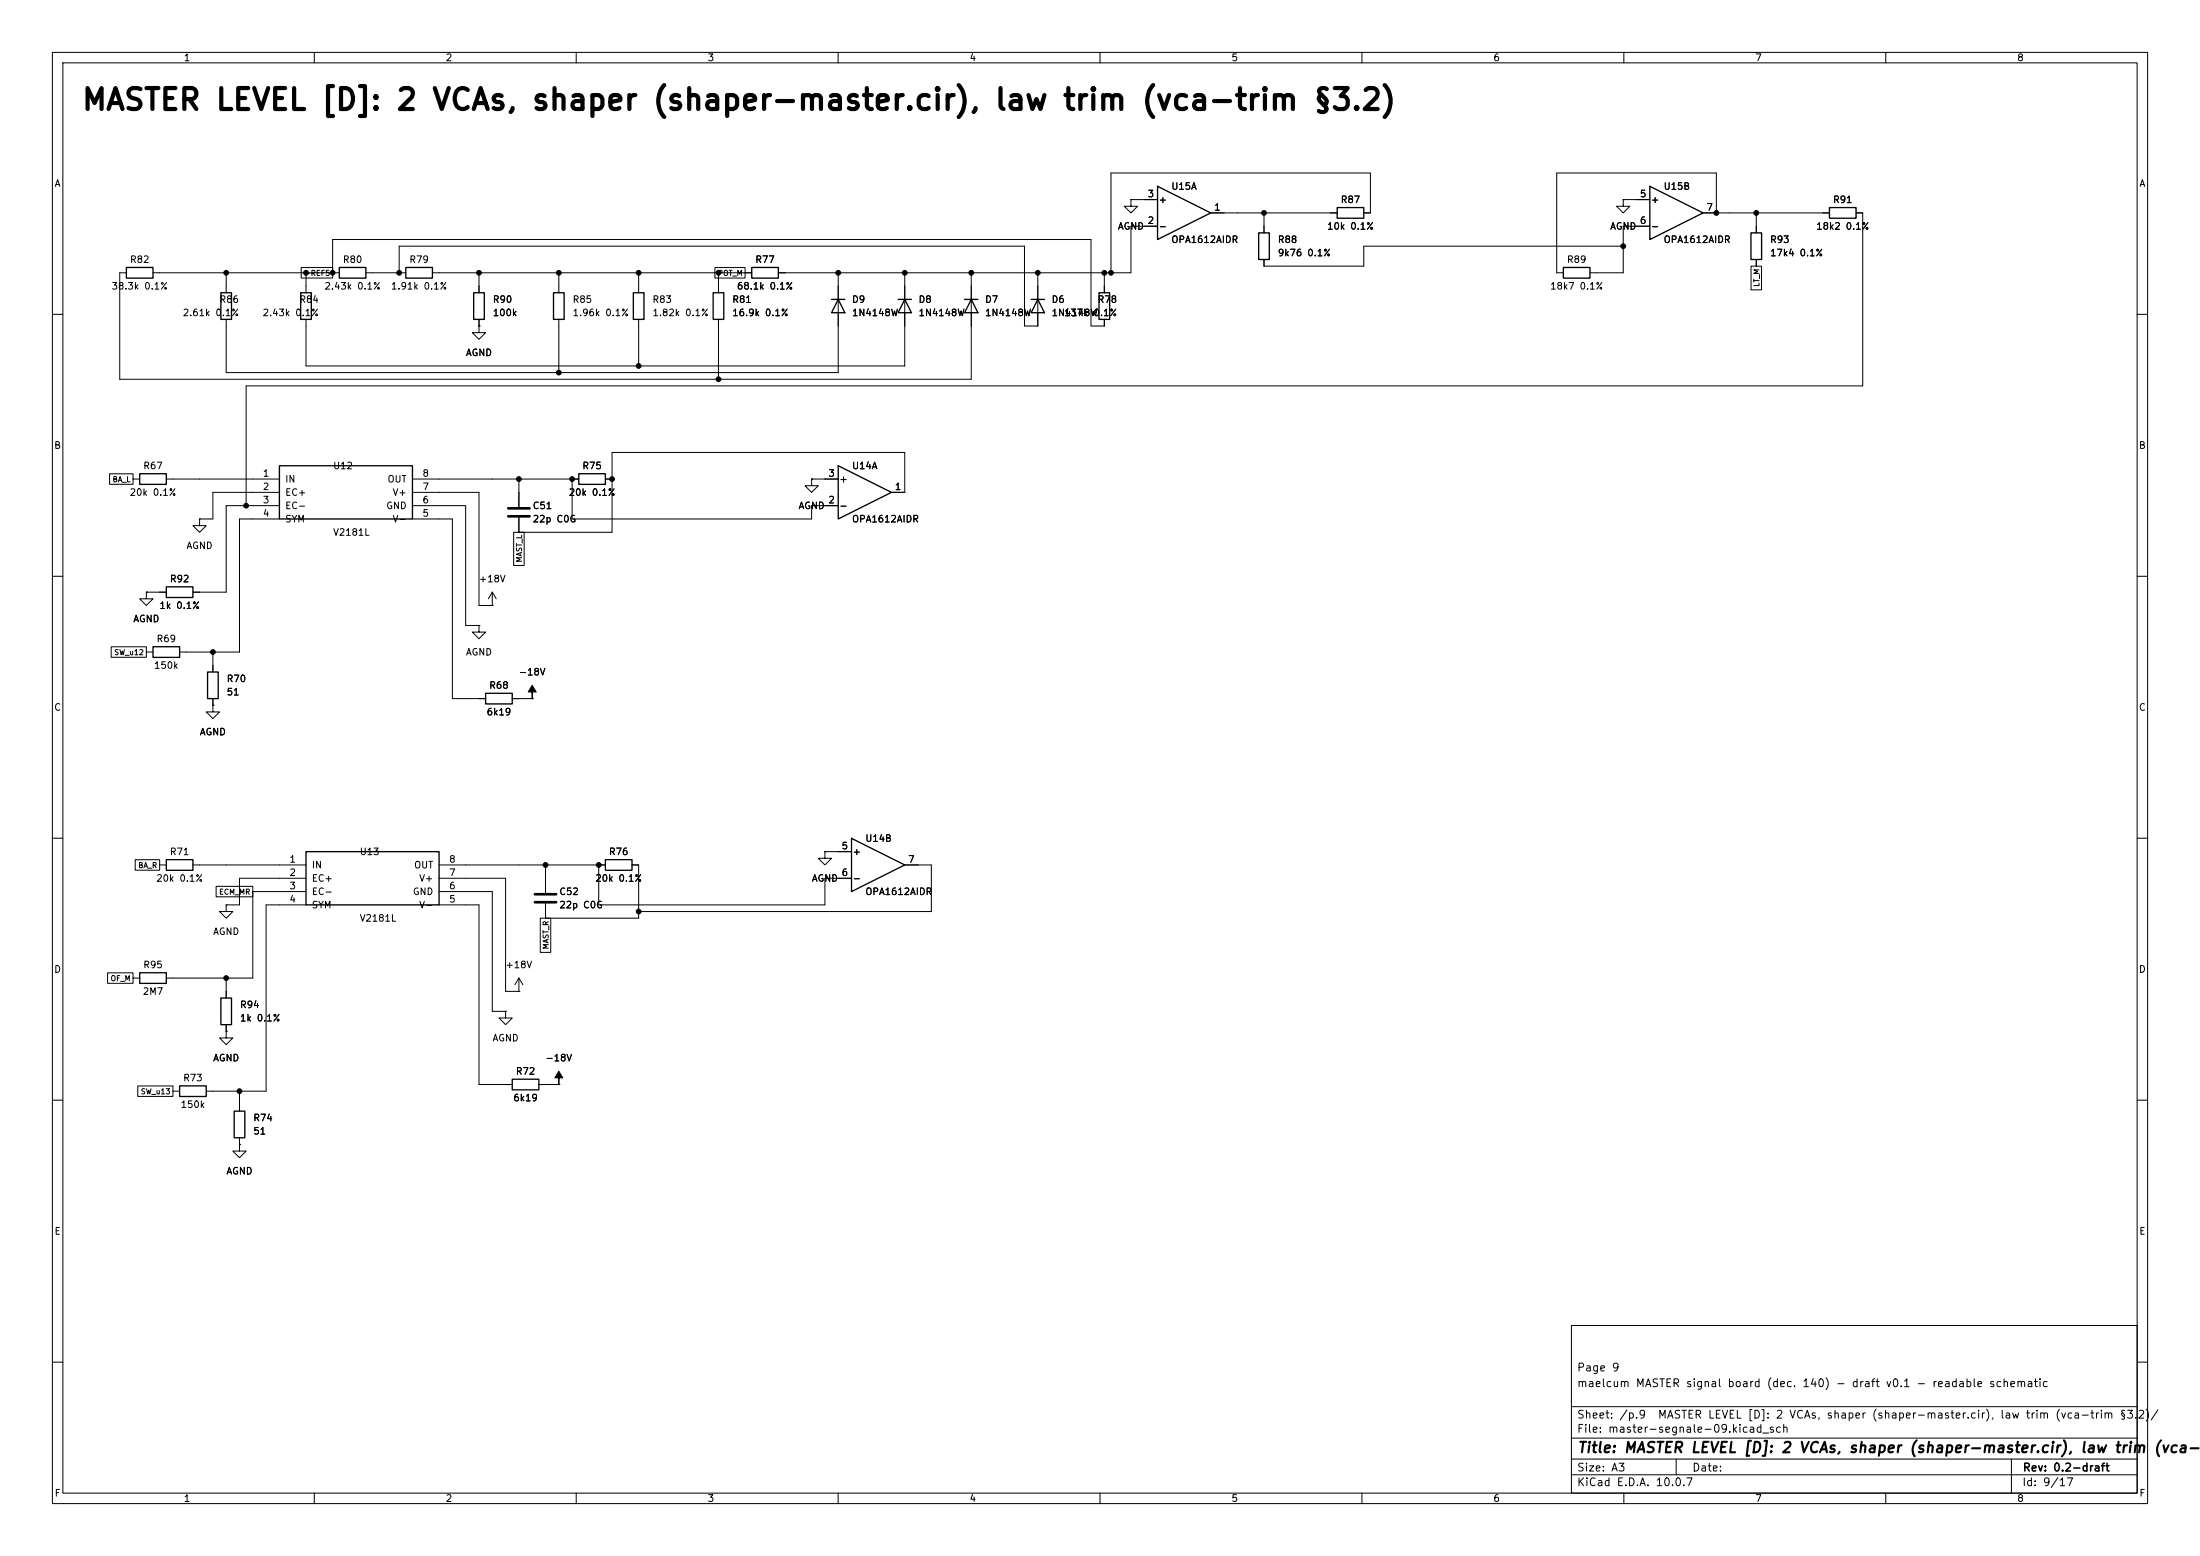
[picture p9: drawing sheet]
<svg xmlns="http://www.w3.org/2000/svg" width="420mm" height="297mm" viewBox="0 0 420 297" stroke-linecap="round" stroke-linejoin="round" font-family="sans-serif">
<g fill="none" stroke="#000" stroke-width=".19">
<path d="M10 10h400v277h-400zM12 12h396v273h-396zM60 10v2M110 10v2M160 10v2M210 10v2M260 10v2M310 10v2M360 10v2M215.9 38.1v1.3h1.3l-1.3 1.2-1.3-1.2h1.3M215.9 38.1h.1M215.9 38.1h5.1"/>
<path d="M309.9 38.1v1.3h1.2l-1.2 1.2-1.3-1.2h1.3M309.9 38.1h.1M309.9 38.1h5.1M24.1 52.1h-1.2v20.3h162.5v-20.3M29.2 52.1h35.6M43.2 52.1v3.8M57.5 51.1h6v2h-6zM58.4 52.1v3.8M63.5 52.1v-6.4h144.8v16.5h2.5v-1.2M69.8 52.1h7.7M76.2 52.1v-5.1h119.4v15.2h2.5v-10.1M82.5 52.1h61"/>
<path d="M91.4 52.1v3.8M106.7 52.1v3.8M121.9 52.1v3.8M136.5 51.1h5.7v2h-5.7zM137.2 52.1v3.8M160 52.1v19h-116.8v-10.1M172.7 52.1v17.8h-114.3v-8.9M210.8 52.1v3.8M221 43.2h-5.1v8.9h-67.3M231.1 40.6h24.2M241.3 40.6v3.9M260.3 40.6h1.3v-7.6h-49.5v19.1"/>
<path d="M309.9 47h-49.6v3.8h-19v-1.3M315 43.2h-5.1v8.9h-6.4M325.1 40.6h24.1M327.7 40.6v-7.6h-30.5v19.1h1.2M334.3 50.8h2v4.5h-2zM335.3 40.6v3.9M335.3 49.5v1.3M354.3 40.6h1.3v33.1h-308.6v22.8M10 60h2M91.4 62.2v1.3h1.3l-1.3 1.3-1.2-1.3h1.2M91.4 62.2h.1M91.4 61v1.2"/>
<path d="M106.7 61v10.1M121.9 61v8.9M137.2 61v11.4M408 60h2M20.9 90.4h4.5v2h-4.5zM25.4 91.4h1.3M31.7 91.4h21.6M38.1 99.1v1.2h1.3l-1.3 1.3-1.3-1.3h1.3M38.1 99.1h.1M53.3 96.5h-10.1v16.5h-6.4M53.3 94h-12.7v5.1h-2.5M53.3 99.1h-7.6v25.4h-11.4"/>
<path d="M78.7 99.1h7.7v34.3h6.3M78.7 94h12.7v21.6h2.6M78.7 96.5h10.2v22.9h2.5M78.7 91.4h31.8M99.1 91.4v5.4M99.1 98.8v2.8M109.2 91.4v7.7h45.7v-2.6h5.1M115.6 91.4h1.2M154.9 91.4v1.3h1.3l-1.3 1.3-1.2-1.3h1.2M154.9 91.4h.1M154.9 91.4h5.1M170.2 94h2.5v-7.6h-55.9v15.2h-17.7"/>
<path d="M10 110h2M27.9 113v1.3h1.3l-1.3 1.3-1.2-1.3h1.2M27.9 113h.1M27.9 113h3.8M91.4 119.4v1.3h1.3l-1.3 1.2-1.2-1.2h1.2M91.4 119.4h.1M94 115.6h.1M94 113l-.8 1.3M94 113l.7 1.3M94 113v2.6M98.1 101.6h2v6.3h-2zM408 110h2"/>
<path d="M21.2 123.5h6.7v2h-6.7zM27.9 124.5h1.3M40.6 134.6v1.3h1.3l-1.3 1.3-1.2-1.3h1.2M40.6 134.6h.1M40.6 124.5v3.8M40.6 133.4v1.2M97.8 133.4h3.8M101.6 133.4h.1M10 160h2M408 160h2M25.8 164.1h4.7v2h-4.7zM30.5 165.1h1.2"/>
<path d="M36.8 165.1h21.6M41.3 169.2h7v2h-7zM43.2 172.7v1.3h1.2l-1.2 1.3-1.3-1.3h1.3M43.2 172.7h.1M48.3 170.2h10.1M48.3 170.2v16.5h-16.6M58.4 167.6h-12.7v5.1h-2.5M58.4 172.7h-7.6v35.6h-11.4M83.8 167.6h12.7v21.6h2.6M83.8 165.1h31.8M83.8 172.7h7.6v34.3h6.4M83.8 170.2h10.2v22.8h2.5"/>
<path d="M103.1 175.3h2v6.5h-2zM104.1 165.1v5.3M104.1 172.5v2.8M114.3 165.1v7.6h43.2v-5.1h5.1M120.6 165.1h1.3v10.2h-17.8M157.5 162.6v1.2h1.2l-1.2 1.3-1.3-1.3h1.3M157.5 162.6h.1M157.5 162.6h5.1M172.7 165.1h5.1v8.9h-55.9M20.5 185.7h4.9v2h-4.9zM25.4 186.7h1.3M43.2 196.9v1.2h1.2l-1.2 1.3-1.3-1.3h1.3"/>
<path d="M43.2 196.9h.1M43.2 186.7v3.8M43.2 195.6v1.3M96.5 193v1.3h1.3l-1.3 1.3-1.3-1.3h1.3M96.5 193h.1M99.1 189.2h.1M99.1 186.7l-.8 1.3M99.1 186.7l.7 1.3M99.1 186.7v2.5M10 210h2M26.3 207.3h6.7v2h-6.7zM33 208.3h1.3"/>
<path d="M45.7 218.4v1.3h1.3l-1.3 1.3-1.3-1.3h1.3M45.7 218.4h.1M45.7 208.3v3.8M45.7 217.2v1.2M102.9 207h3.8M106.7 207h.1M408 210h2M300 253h108v32h-108zM10 260h2M300 278.5h108M300 274.5h108M300 268.5h108"/>
<path d="M320 278.5v3M384 278.5v6.5M408 260h2M60 285v2M110 285v2M160 285v2M210 285v2M260 285v2M300 281.5h108M310 285v2M360 285v2"/>
</g>
<g fill="none" stroke="#000" stroke-width=".25">
<path d="M221 35.6l10.1 5-10.1 5.1zM255.3 39.6h5v2.1h-5zM315 35.6l10.1 5-10.1 5.1zM349.2 39.6h5.1v2.1h-5.1zM24.1 51.1h5.1v2h-5.1zM42.2 55.9h2v5.1h-2zM57.4 55.9h2v5.1h-2zM64.8 51.1h5v2h-5zM77.5 51.1h5v2h-5zM90.4 55.9h2.1v5.1h-2.1zM105.7 55.9h2v5.1h-2zM120.9 55.9h2v5.1h-2z"/>
<path d="M136.1 55.9h2.1v5.1h-2.1zM143.5 51.1h5.1v2h-5.1zM158.7 57.2h2.6M160 57.2l1.3 2.5h-2.6zM171.4 57.2h2.6M172.7 57.2l1.3 2.5h-2.6zM184.1 57.2h2.6M185.4 57.2l1.3 2.5h-2.6zM196.8 57.2h2.6M198.1 57.2l1.3 2.5h-2.6zM209.8 55.9h2v5.1h-2zM240.3 44.5h2v5h-2z"/>
<path d="M298.4 51.1h5.1v2h-5.1zM334.3 44.5h2v5h-2zM26.7 90.4h5v2.1h-5zM53.3 88.9h25.4v10.2h-25.4zM110.5 90.4h5.1v2.1h-5.1zM160 88.9l10.2 5.1-10.2 5.1zM31.7 112h5.1v2h-5.1zM29.2 123.4h5.1v2.1h-5.1zM39.6 128.3h2.1v5.1h-2.1zM92.7 132.3h5.1v2.1h-5.1zM31.7 164.1h5.1v2h-5.1zM58.4 162.6h25.4v10.1h-25.4z"/>
<path d="M115.6 164.1h5v2h-5zM162.6 160l10.1 5.1-10.1 5.1zM26.7 185.7h5v2h-5zM42.2 190.5h2v5.1h-2zM34.3 207.3h5.1v2h-5.1zM44.7 212.1h2v5.1h-2zM97.8 206h5.1v2h-5.1z"/>
</g>
<g fill="#000" stroke="#000" stroke-width=".19">
<path d="M101.6 130.8l.8 1.3h-.8v1.3v-1.3h-.8zM106.7 204.5l.7 1.2h-.7v1.3v-1.3h-.8z"/>
<circle cx="43.2" cy="52.1" r=".46"/>
<circle cx="58.4" cy="52.1" r=".46"/>
<circle cx="63.5" cy="52.1" r=".46"/>
<circle cx="76.2" cy="52.1" r=".46"/>
<circle cx="91.4" cy="52.1" r=".46"/>
<circle cx="106.7" cy="52.1" r=".46"/>
<circle cx="121.9" cy="52.1" r=".46"/>
<circle cx="137.2" cy="52.1" r=".46"/>
<circle cx="160" cy="52.1" r=".46"/>
<circle cx="172.7" cy="52.1" r=".46"/>
<circle cx="185.4" cy="52.1" r=".46"/>
<circle cx="198.1" cy="52.1" r=".46"/>
<circle cx="210.8" cy="52.1" r=".46"/>
<circle cx="212.1" cy="52.1" r=".46"/>
<circle cx="241.3" cy="40.6" r=".46"/>
<circle cx="309.9" cy="47" r=".46"/>
<circle cx="327.7" cy="40.6" r=".46"/>
<circle cx="335.3" cy="40.6" r=".46"/>
<circle cx="106.7" cy="71.1" r=".46"/>
<circle cx="121.9" cy="69.9" r=".46"/>
<circle cx="137.2" cy="72.4" r=".46"/>
<circle cx="47" cy="96.5" r=".46"/>
<circle cx="99.1" cy="91.4" r=".46"/>
<circle cx="109.2" cy="91.4" r=".46"/>
<circle cx="116.8" cy="91.4" r=".46"/>
<circle cx="40.6" cy="124.5" r=".46"/>
<circle cx="104.1" cy="165.1" r=".46"/>
<circle cx="114.3" cy="165.1" r=".46"/>
<circle cx="121.9" cy="174" r=".46"/>
<circle cx="43.2" cy="186.7" r=".46"/>
<circle cx="45.7" cy="208.3" r=".46"/>
</g>
<path d="M97 97h4.1M97 98.6h4.1M102.1 170.7h4.1M102.1 172.2h4.1" fill="none" stroke="#000" stroke-width=".51"/>
<text font-size="4" x="15.4" y="22">MASTER LEVEL [D]: 2 VCAs, shaper (shaper-master.cir), law trim (vca-trim §3.2)</text>
<g font-size="2">
<text x="301" y="277.8">Title: MASTER LEVEL [D]: 2 VCAs, shaper (shaper-master.cir), law trim</text>
<text x="411" y="277.8">(vca-tr</text>
</g>
<g font-size="1.5">
<text x="300.9" y="262.1">Page 9</text>
<text x="300.9" y="265.1">maelcum MASTER signal board (dec. 140) - draft v0.1 - readable schematic</text>
<text x="300.9" y="273.8">File: master-segnale-09.kicad_sch</text>
<text x="300.9" y="271.1">Sheet: /p.9</text>
<text x="316.4" y="271.1">MASTER LEVEL [D]: 2 VCAs, shaper (shaper-master.cir), law trim (vca-trim §3.2)/</text>
<text x="300.9" y="281.2">Size: A3</text>
<text x="322.9" y="281.2">Date:</text>
<text x="386" y="281.2">Rev: 0.2-draft</text>
<text x="300.9" y="284">KiCad E.D.A. 10.0.7</text>
<text x="385.9" y="284">Id: 9/17</text>
</g>
<g font-size="1.3">
<text x="35" y="12">1</text>
<text x="85" y="12">2</text>
<text x="135" y="12">3</text>
<text x="185" y="12">4</text>
<text x="235" y="12">5</text>
<text x="285" y="12">6</text>
<text x="335" y="12">7</text>
<text x="385" y="12">8</text>
<text x="10.3" y="36">A</text>
<text x="408.3" y="36">A</text>
<text x="219" y="38">3</text>
<text x="221.1" y="39.1">+</text>
<text x="223.5" y="36.5">U15A</text>
<text x="231.7" y="40.5">1</text>
<text x="255.8" y="39.1">R87</text>
<text x="313" y="38">5</text>
<text x="315.1" y="39.1">+</text>
<text x="317.5" y="36.5">U15B</text>
<text x="325.7" y="40.5">7</text>
<text x="349.8" y="39.1">R91</text>
<text x="213.3" y="44.1">AGND</text>
<text x="219" y="43">2</text>
<text x="221.1" y="44.1">-</text>
<text x="223.5" y="46.7">OPA1612AIDR</text>
<text x="243.8" y="46.7">R88</text>
<text x="253.2" y="44.1">10k 0.1%</text>
<text x="307.3" y="44.1">AGND</text>
<text x="313" y="43">6</text>
<text x="315.1" y="44.1">-</text>
<text x="317.5" y="46.7">OPA1612AIDR</text>
<text x="337.8" y="46.7">R93</text>
<text x="346.6" y="44.1">18k2 0.1%</text>
<text x="24.7" y="50.5">R82</text>
<text x="65.3" y="50.5">R80</text>
<text x="78" y="50.5">R79</text>
<text x="144.1" y="50.5">R77</text>
<text x="243.8" y="49.2">9k76 0.1%</text>
<text x="299" y="50.5">R89</text>
<text x="337.8" y="49.2">17k4 0.1%</text>
<text x="21.2" y="55.6">38.3k 0.1%</text>
<text x="41.8" y="58.1">R86</text>
<text x="57" y="58.1">R84</text>
<text x="61.8" y="55.6">2.43k 0.1%</text>
<text x="74.5" y="55.6">1.91k 0.1%</text>
<text x="94" y="58.1">R90</text>
<text x="109.2" y="58.1">R85</text>
<text x="124.4" y="58.1">R83</text>
<text x="139.7" y="58.1">R81</text>
<text x="140.6" y="55.6">68.1k 0.1%</text>
<text x="162.5" y="58.1">D9</text>
<text x="175.2" y="58.1">D8</text>
<text x="187.9" y="58.1">D7</text>
<text x="200.6" y="58.1">D6</text>
<text x="209.4" y="58.1">R78</text>
<text x="295.8" y="55.6">18k7 0.1%</text>
<text x="34.8" y="60.7">2.61k 0.1%</text>
<text x="50" y="60.7">2.43k 0.1%</text>
<text x="94" y="60.7">100k</text>
<text x="109.2" y="60.7">1.96k 0.1%</text>
<text x="124.4" y="60.7">1.82k 0.1%</text>
<text x="139.7" y="60.7">16.9k 0.1%</text>
<text x="162.5" y="60.7">1N4148W</text>
<text x="175.2" y="60.7">1N4148W</text>
<text x="187.9" y="60.7">1N4148W</text>
<text x="200.6" y="60.7">1N4148W</text>
<text x="203" y="60.7">137k</text>
<text x="208.6" y="60.7">0.1%</text>
<text x="88.8" y="68.3">AGND</text>
<text x="10.2" y="86">B</text>
<text x="27.2" y="89.9">R67</text>
<text x="63.5" y="89.9">U12</text>
<text x="111.1" y="89.9">R75</text>
<text x="162.5" y="89.9">U14A</text>
<text x="408.2" y="86">B</text>
<text x="24.6" y="94.9">20k 0.1%</text>
<text x="50.1" y="91.3">1</text>
<text x="50.1" y="93.8">2</text>
<text x="54.3" y="92.4">IN</text>
<text x="54.3" y="94.9">EC+</text>
<text x="73.9" y="92.4">OUT</text>
<text x="74.8" y="94.9">V+</text>
<text x="80.5" y="93.8">7</text>
<text x="80.5" y="91.3">8</text>
<text x="108.5" y="94.9">20k 0.1%</text>
<text x="158" y="91.3">3</text>
<text x="160.1" y="92.4">+</text>
<text x="170.7" y="93.8">1</text>
<text x="50.1" y="96.4">3</text>
<text x="50.1" y="98.9">4</text>
<text x="54.3" y="97.5">EC-</text>
<text x="54.3" y="100">SYM</text>
<text x="73.6" y="97.5">GND</text>
<text x="74.8" y="100">V-</text>
<text x="80.5" y="98.9">5</text>
<text x="80.5" y="96.4">6</text>
<text x="101.6" y="97.5">C51</text>
<text x="101.6" y="100">22p C0G</text>
<text x="152.3" y="97.5">AGND</text>
<text x="158" y="96.4">2</text>
<text x="160.1" y="97.5">-</text>
<text x="162.5" y="100">OPA1612AIDR</text>
<text x="35.5" y="105.1">AGND</text>
<text x="63.5" y="102.6">V2181L</text>
<text x="32.3" y="111.5">R92</text>
<text x="91.3" y="111.5">+18V</text>
<text x="25.3" y="119.1">AGND</text>
<text x="30.3" y="116.5">1k 0.1%</text>
<text x="29.8" y="122.9">R69</text>
<text x="88.8" y="125.4">AGND</text>
<text x="29.3" y="128">150k</text>
<text x="43.2" y="130.5">R70</text>
<text x="93.3" y="131.8">R68</text>
<text x="98.9" y="129.2">-18V</text>
<text x="10.2" y="136">C</text>
<text x="43.2" y="133">51</text>
<text x="92.8" y="136.9">6k19</text>
<text x="408.2" y="136">C</text>
<text x="38" y="140.7">AGND</text>
<text x="165.1" y="161">U14B</text>
<text x="32.3" y="163.5">R71</text>
<text x="55.1" y="165">1</text>
<text x="55.1" y="167.5">2</text>
<text x="59.4" y="166.1">IN</text>
<text x="68.6" y="163.5">U13</text>
<text x="78.9" y="166.1">OUT</text>
<text x="85.6" y="167.5">7</text>
<text x="85.6" y="165">8</text>
<text x="116.1" y="163.5">R76</text>
<text x="160.6" y="162.4">5</text>
<text x="160.6" y="167.5">6</text>
<text x="162.7" y="163.5">+</text>
<text x="173.3" y="165">7</text>
<text x="29.7" y="168.6">20k 0.1%</text>
<text x="55.1" y="170">3</text>
<text x="55.1" y="172.6">4</text>
<text x="59.4" y="168.6">EC+</text>
<text x="59.4" y="171.1">EC-</text>
<text x="59.4" y="173.7">SYM</text>
<text x="78.7" y="171.1">GND</text>
<text x="79.9" y="173.7">V-</text>
<text x="79.9" y="168.6">V+</text>
<text x="85.6" y="172.6">5</text>
<text x="85.6" y="170">6</text>
<text x="106.7" y="171.1">C52</text>
<text x="106.7" y="173.7">22p C0G</text>
<text x="113.5" y="168.6">20k 0.1%</text>
<text x="154.9" y="168.6">AGND</text>
<text x="162.7" y="168.6">-</text>
<text x="165.1" y="171.1">OPA1612AIDR</text>
<text x="40.6" y="178.8">AGND</text>
<text x="68.6" y="176.2">V2181L</text>
<text x="10.2" y="186">D</text>
<text x="27.2" y="185.1">R95</text>
<text x="96.4" y="185.1">+18V</text>
<text x="408.2" y="186">D</text>
<text x="27.1" y="190.2">2M7</text>
<text x="45.7" y="192.7">R94</text>
<text x="45.7" y="195.3">1k 0.1%</text>
<text x="40.6" y="202.9">AGND</text>
<text x="93.9" y="199.1">AGND</text>
<text x="104" y="202.9">-18V</text>
<text x="34.9" y="206.7">R73</text>
<text x="98.4" y="205.4">R72</text>
<text x="34.4" y="211.8">150k</text>
<text x="48.2" y="214.3">R74</text>
<text x="97.9" y="210.5">6k19</text>
<text x="48.2" y="216.9">51</text>
<text x="43.1" y="224.5">AGND</text>
<text x="10.3" y="236">E</text>
<text x="408.3" y="236">E</text>
<text x="10.3" y="286">F</text>
<text x="35" y="287">1</text>
<text x="85" y="287">2</text>
<text x="135" y="287">3</text>
<text x="185" y="287">4</text>
<text x="235" y="287">5</text>
<text x="285" y="287">6</text>
<text x="335" y="287">7</text>
<text x="385" y="287">8</text>
<text x="408.3" y="286">F</text>
</g>
<g font-size="1">
<text x="58" y="52.9">-REF5</text>
<text x="137" y="52.9">POT_M</text>
<text x="336.1" y="54.9" transform="rotate(-90 336.1 54.9)">LT_M</text>
<text x="21.4" y="92.3">BA_L</text>
<text x="99.9" y="107.5" transform="rotate(-90 99.9 107.5)">MAST_L</text>
<text x="21.7" y="125.3">SW_u12</text>
<text x="26.3" y="165.9">BA_R</text>
<text x="41.7" y="171">ECM_MR</text>
<text x="105" y="181.3" transform="rotate(-90 105 181.3)">MAST_R</text>
<text x="21" y="187.5">OF_M</text>
<text x="26.8" y="209.1">SW_u13</text>
</g>
</svg>
